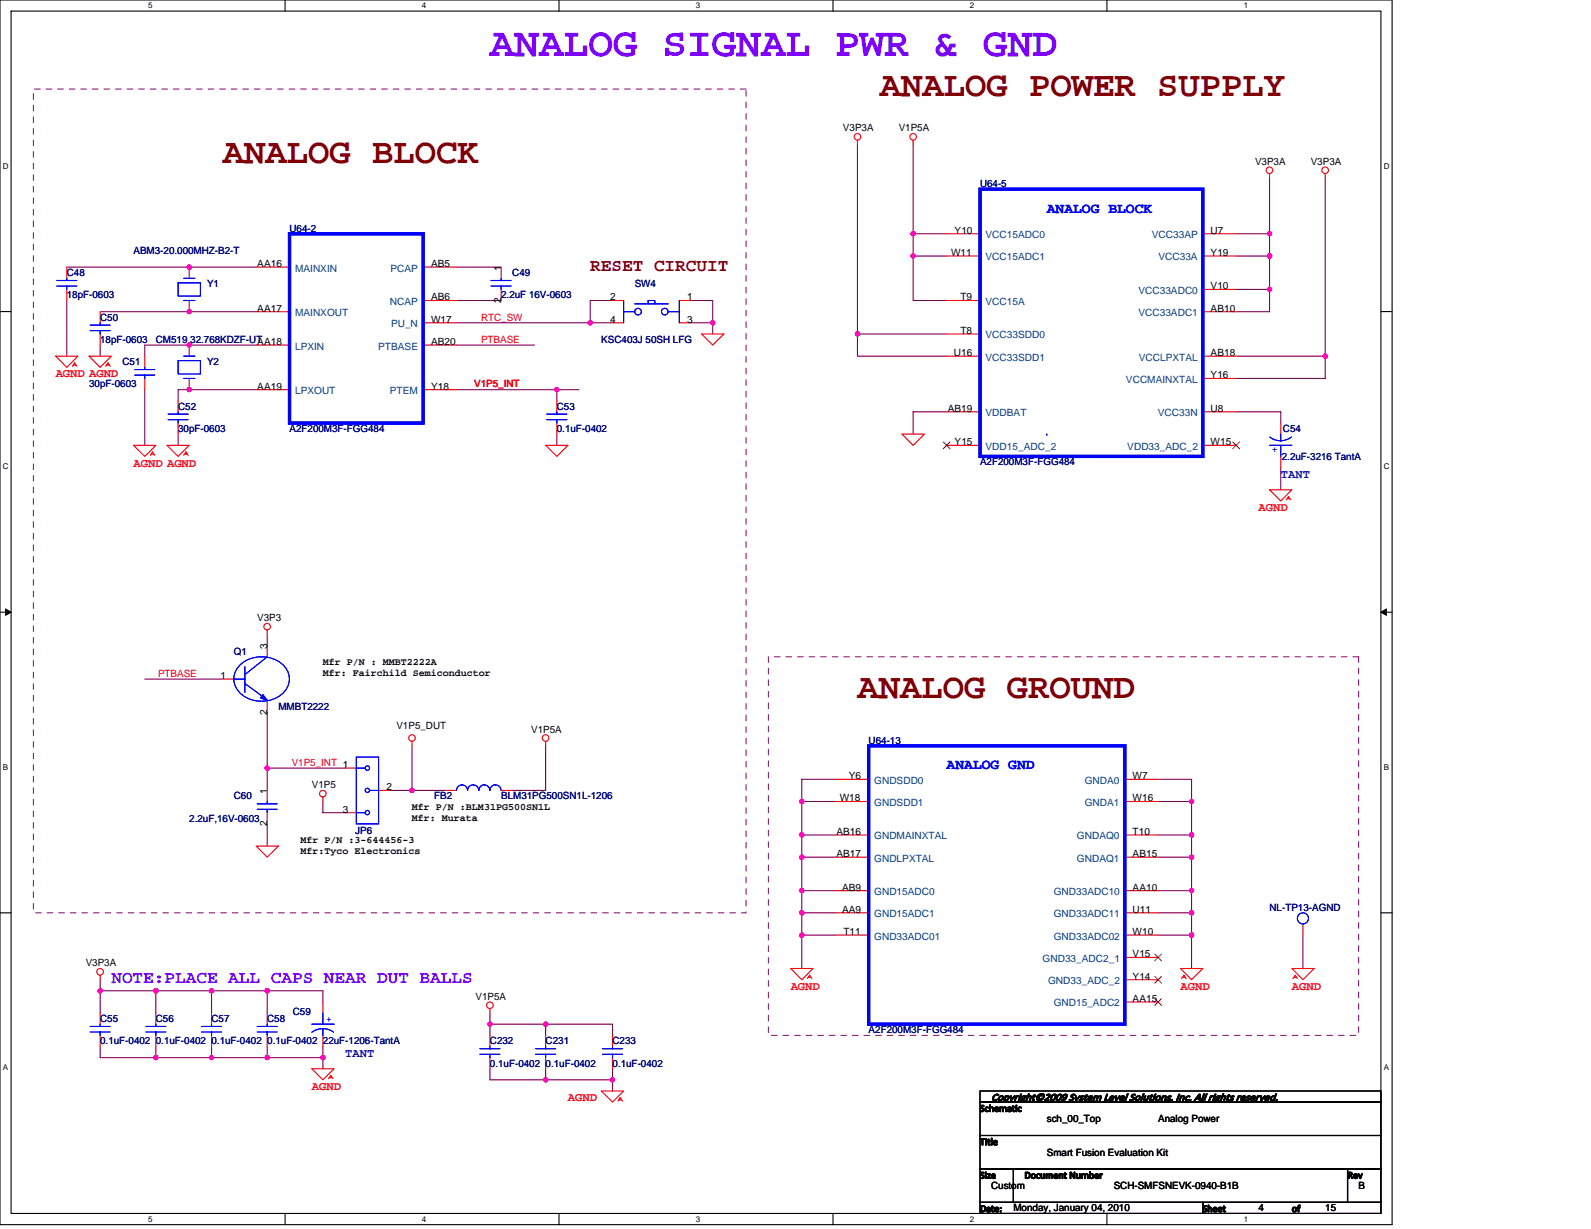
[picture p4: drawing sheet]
<svg xmlns="http://www.w3.org/2000/svg" width="279mm" height="216mm" viewBox="0 0 279 216" stroke-linecap="round" stroke-linejoin="round" font-family="sans-serif">
<path d="M0 0h244.5v215.1h-244.5zM1.9 1.9h240.6v211.3h-240.6z" fill="none" stroke="#000" stroke-width=".19"/>
<g fill="#fff">
<path d="M26 .2h.8v1.6h-.8z"/>
<path d="M26 213.4h.8v1.5h-.8z"/>
</g>
<path d="M50.1 0v1.9M50.1 213.2v1.9" fill="none" stroke="#000" stroke-width=".19"/>
<g fill="#fff">
<path d="M74.1 .2h.8v1.6h-.8z"/>
<path d="M74.1 213.4h.8v1.5h-.8z"/>
</g>
<path d="M98.2 0v1.9M98.2 213.2v1.9" fill="none" stroke="#000" stroke-width=".19"/>
<g fill="#fff">
<path d="M122.2 .2h.8v1.6h-.8z"/>
<path d="M122.2 213.4h.8v1.5h-.8z"/>
</g>
<path d="M146.3 0v1.9M146.3 213.2v1.9" fill="none" stroke="#000" stroke-width=".19"/>
<g fill="#fff">
<path d="M170.3 .2h.8v1.6h-.8z"/>
<path d="M170.3 213.4h.8v1.5h-.8z"/>
</g>
<path d="M194.4 0v1.9M194.4 213.2v1.9" fill="none" stroke="#000" stroke-width=".19"/>
<g fill="#fff">
<path d="M218.4 .2h.8v1.6h-.8z"/>
<path d="M218.4 213.4h.8v1.5h-.8z"/>
<path d="M.5 28.3h1v1.6h-1z"/>
<path d="M243 28.3h1v1.6h-1z"/>
<path d="M.5 81.1h1v1.6h-1z"/>
<path d="M243 81.1h1v1.6h-1z"/>
</g>
<path d="M0 54.7h1.9M242.5 54.7h2" fill="none" stroke="#000" stroke-width=".19"/>
<g fill="#fff">
<path d="M.5 133.9h.9v1.6h-.9z"/>
<path d="M243 133.9h.9v1.6h-.9z"/>
</g>
<path d="M0 107.5h1.9M242.5 107.5h2" fill="none" stroke="#000" stroke-width=".19"/>
<path d="M1 107l.9 .5-.9 .6zM242.5 107.5l1-.5v1.1z" fill="#000" stroke="#000" stroke-width=".18"/>
<g fill="#fff">
<path d="M.5 186.8h.9v1.5h-.9z"/>
<path d="M243 186.8h.9v1.5h-.9z"/>
</g>
<path d="M0 160.4h1.9M242.5 160.4h2M172.1 193.6h70.4v5.9h-70.4zM172.1 199.5h70.4v5.9h-70.4zM172.1 191.7h70.4v1.9h-70.4zM172.1 211.2h39.1v2h-39.1zM172.1 205.4h5.9v5.8h-5.9zM178 205.4h58.6v5.8h-58.6zM211.2 211.2h31.3v2h-31.3zM236.6 205.4h5.9v5.8h-5.9z" fill="none" stroke="#000" stroke-width=".19"/>
<g fill="none" stroke="#800040" stroke-width=".19">
<path d="M150.6 25.4v33.3h15.6M160.4 25.4v19.6M222.9 31.3v23.5h-5.8M232.7 31.3v35.2h-15.6M11.7 46.9h33.3M11.7 52.8v9.8M17.6 54.8h27.4M80.2 46.9h7.8M80.2 52.8h7.8M80.2 56.7h27.4M107.6 52.8h-3.9v3.9M121.2 52.8h4v5.9"/>
<path d="M121.2 56.7h4M150.6 58.7v3.9h15.6M160.4 45v7.8h5.8M160.4 41.1h5.8M160.4 45h5.8M217.1 41.1h5.8M217.1 45h5.8M217.1 50.8h5.8M17.6 60.6v2M25.4 68.5v9.7M31.3 76.3v1.9M45 60.6h-19.6v2"/>
<path d="M45 68.5h-13.7v1.9M80.2 60.6h13.7M80.2 68.5h21.5M97.8 68.5v1.9M97.8 76.3v1.9M166.2 72.3h-5.8v4M217.1 72.3h7.8v2M217.1 62.6h15.6M224.9 82.1v3.9M25.4 119.3h13.7M46.9 111.5v1.9M46.9 125.2v13.7"/>
<path d="M46.9 134.9h13.7M68.5 138.9h9.7M72.3 131v7.9M95.8 131v7.9h-5.8M146.7 136.9h-5.9v3.9h5.9M203.4 136.9h5.9v33.2M46.9 144.7v3.9M56.7 140.8v2h3.9M140.8 140.8v5.9h5.9M140.8 146.7v3.9h5.9M140.8 150.6v19.5M140.8 156.5h5.9"/>
<path d="M203.4 140.8h5.9M203.4 156.5h5.9M203.4 146.7h5.9M203.4 150.6h5.9M17.6 174.1h39.1v1.9M17.6 172.1v5.9M27.4 174.1v3.9M37.1 174.1v3.9M46.9 174.1v3.9M86 178v3.9M86 179.9h9.8M95.8 179.9h11.8v2"/>
<path d="M95.8 179.9v2M140.8 160.4h5.9M140.8 164.3h5.9M203.4 160.4h5.9M203.4 164.3h5.9M228.8 164.3v5.8M17.6 183.8v2h39.1M27.4 183.8v2M37.1 183.8v2M46.9 183.8v2M56.7 183.8v3.9M86 187.7v2h9.8"/>
<path d="M95.8 189.7h11.8v2M95.8 187.7v2M107.6 187.7v2"/>
</g>
<g fill="#f0f" stroke="#f0f" stroke-width=".19">
<circle cx="97.8" cy="68.4" r=".38"/>
<circle cx="103.6" cy="56.7" r=".38"/>
<circle cx="125.2" cy="56.7" r=".38"/>
<circle cx="33.2" cy="68.4" r=".38"/>
<circle cx="33.2" cy="60.6" r=".38"/>
<circle cx="72.4" cy="138.8" r=".38"/>
<circle cx="46.9" cy="134.9" r=".38"/>
<circle cx="33.2" cy="54.7" r=".38"/>
<circle cx="33.2" cy="46.9" r=".38"/>
<circle cx="160.4" cy="41.1" r=".38"/>
<circle cx="17.6" cy="174.1" r=".38"/>
<circle cx="160.4" cy="45" r=".38"/>
<circle cx="150.6" cy="58.7" r=".38"/>
<circle cx="222.9" cy="45" r=".38"/>
<circle cx="223" cy="41.1" r=".38"/>
<circle cx="223" cy="50.8" r=".38"/>
<circle cx="27.4" cy="174.1" r=".38"/>
<circle cx="27.4" cy="185.8" r=".38"/>
<circle cx="37.1" cy="185.8" r=".38"/>
<circle cx="46.9" cy="185.8" r=".38"/>
<circle cx="46.9" cy="174.1" r=".38"/>
<circle cx="37.1" cy="174.1" r=".38"/>
<circle cx="140.8" cy="156.4" r=".38"/>
<circle cx="209.3" cy="140.8" r=".38"/>
<circle cx="209.3" cy="156.4" r=".38"/>
<circle cx="140.8" cy="164.3" r=".38"/>
<circle cx="140.8" cy="140.8" r=".38"/>
<circle cx="140.8" cy="150.6" r=".38"/>
<circle cx="140.8" cy="160.4" r=".38"/>
<circle cx="140.8" cy="146.7" r=".38"/>
<circle cx="209.3" cy="164.3" r=".38"/>
<circle cx="209.3" cy="150.6" r=".38"/>
<circle cx="209.3" cy="160.4" r=".38"/>
<circle cx="209.3" cy="146.7" r=".38"/>
<circle cx="56.7" cy="185.8" r=".38"/>
<circle cx="107.5" cy="189.7" r=".38"/>
<circle cx="95.8" cy="189.7" r=".38"/>
<circle cx="95.8" cy="179.9" r=".38"/>
<circle cx="86" cy="179.9" r=".38"/>
<circle cx="232.7" cy="62.6" r=".38"/>
</g>
<g fill="none" stroke="#f00" stroke-width=".19">
<path d="M150.6 24.6v.8M160.4 24.6v.8M222.9 30.5v.8M232.7 30.5v.8M11.7 46.9v2M11.7 50.8v2M17.6 54.8v1.9M17.6 58.7v1.9M33.2 46.9v2M33.2 52.8v2M45 54.8h5.8M45 46.9h5.8"/>
<path d="M74.3 52.8h5.9M74.3 46.9h5.9M74.3 56.7h5.9M88 46.9v2M88 50.8v2M107.6 52.8h1.9M107.6 56.7h1.9M119.3 52.8h1.9M119.3 56.7h1.9M123.2 58.7h3.9l-1.9 1.9zM166.2 41.1h5.9M166.2 45h5.9"/>
<path d="M166.2 52.8h5.9M166.2 58.7h5.9M211.2 41.1h5.9M211.2 45h5.9M211.2 50.8h5.9M211.2 54.8h5.9M9.8 62.6h3.9l-2 1.9zM12.7 64.3l.4-.5 .4 .5M12.9 64.1h.4M15.6 62.6h4l-2 1.9zM18.6 64.3l.4-.5 .3 .5M18.8 64.1h.4"/>
<path d="M23.5 78.2h3.9l-2 2zM25.4 62.6v1.9M25.4 66.5v2M26.4 80l.4-.6 .4 .6M26.6 79.8h.4M29.3 78.2h3.9l-1.9 2zM31.3 70.4v1.9M31.3 74.3v2M32.3 80l.4-.6 .3 .6M32.4 79.8h.5M33.2 60.6v2M33.2 66.5v2"/>
<path d="M45 60.6h5.8M45 68.5h5.8M74.3 60.6h5.9M74.3 68.5h5.9M95.8 78.2h3.9l-1.9 2zM97.8 70.4v1.9M97.8 74.3v2M158.4 76.3h3.9l-1.9 1.9zM166.2 72.3h5.9M166.2 62.6h5.9M166.2 78.2h5.9M211.2 72.3h5.9"/>
<path d="M211.2 62.6h5.9M211.2 66.5h5.9M211.2 78.2h5.9M224.9 74.3v2M222.9 86h4l-2 2zM224.9 80.2v1.9M225.9 87.8l.4-.6 .4 .6M226.1 87.6h.4M39.1 119.3h2M46.9 110.7v.8M46.9 113.4v2M46.9 123.2v2"/>
<path d="M46.9 138.9v1.9M60.6 134.9h2M66.5 138.9h2M72.3 130.2v.8M78.2 138.9h2M88 138.9h2M95.8 130.2v.8M146.7 136.9h5.8M197.5 136.9h5.9M45 148.6h3.9l-2 2zM46.9 142.8v1.9M56.7 140v.8"/>
<path d="M60.6 142.8h2M146.7 140.8h5.8M146.7 156.5h5.8M146.7 146.7h5.8M146.7 150.6h5.8M197.5 140.8h5.9M197.5 156.5h5.9M197.5 146.7h5.9M197.5 150.6h5.9M17.6 171.3v.8M17.6 178v1.9M27.4 178v1.9"/>
<path d="M37.1 178v1.9M46.9 178v1.9M56.7 176v2M86 177.2v.8M138.9 170.1h3.9l-2 2zM141.8 171.9l.4-.6 .4 .6M142 171.7h.4M146.7 160.4h5.8M146.7 164.3h5.8M197.5 160.4h5.9M197.5 164.3h5.9M197.5 176h5.9"/>
<path d="M197.5 172.1h5.9M197.5 168.2h5.9M207.3 170.1h3.9l-1.9 2zM207.5 171.9l.4-.6 .4 .6M207.7 171.7h.4M226.9 170.1h3.9l-2 2zM227.1 171.9l.4-.6 .3 .6M227.2 171.7h.4M228.8 162.3v2M17.6 181.9v1.9M27.4 181.9v1.9M37.1 181.9v1.9"/>
<path d="M46.9 181.9v1.9M54.8 187.7h3.9l-2 2zM56.7 181.9v1.9M57.7 189.5l.4-.6 .4 .6M57.9 189.3h.4M86 181.9v1.9M86 185.8v1.9M95.8 181.9v1.9M95.8 185.8v1.9M105.6 191.7h3.9l-1.9 1.9zM107.6 181.9v1.9M107.6 185.8v1.9"/>
<path d="M108.5 193.4l.4-.6 .4 .6M108.7 193.2h.4"/>
<circle cx="150.6" cy="24" r=".58"/>
<circle cx="160.4" cy="24" r=".58"/>
<circle cx="222.9" cy="29.9" r=".57"/>
<circle cx="232.7" cy="29.9" r=".57"/>
<circle cx="46.9" cy="110.1" r=".57"/>
<circle cx="56.7" cy="139.4" r=".57"/>
<circle cx="72.3" cy="129.6" r=".57"/>
<circle cx="95.8" cy="129.6" r=".57"/>
<circle cx="17.6" cy="170.7" r=".58"/>
<circle cx="86" cy="176.6" r=".57"/>
</g>
<path d="M5.9 15.6h125.1v144.8h-125.1zM134.9 115.4h103.7v66.5h-103.7z" fill="none" stroke="#800080" stroke-width=".18" stroke-dasharray="1 1 1 1 1 1 1 1"/>
<g fill="#00f" stroke="#00f" stroke-width=".19">
<path d="M46.1 122l.8 1-1.1-.4z" fill-rule="evenodd"/>
<path d="M46.1 122l.8 1-1.1-.4z" fill-rule="evenodd"/>
</g>
<g fill="none" stroke="#00f" stroke-width=".19">
<path d="M10 50.2h3.5M10 49.3h3.5M11.7 48.9v.4M11.7 50.2v.6M15.8 58.1h3.5M15.8 57.1h3.5M17.6 56.7v.4M17.6 58.1v.6M31.3 49.7h3.9v2.3h-3.9zM32.3 48.9h1.9M32.3 52.8h1.9M86.2 50.2h3.6"/>
<path d="M86.2 49.3h3.6M88 48.9v.4M88 50.2v.6M109.5 54.8h2M109.5 52.8v3.9M111.5 53.4h5.8M113.8 53.4v-.6h1.2v.6M117.3 54.8h2M119.3 52.8v3.9M23.7 65.9h3.5M23.7 64.9h3.5M25.4 64.5v.4"/>
<path d="M25.4 65.9v.6M29.5 73.7h3.5M29.5 72.7h3.5M31.3 63.4h3.9v2.3h-3.9zM31.3 72.3v.4M31.3 73.7v.6M32.3 62.6h1.9M32.3 66.5h1.9M96 73.7h3.5M96 72.7h3.5M97.8 72.3v.4M97.8 73.7v.6"/>
<path d="M183.8 76.3h.1M222.9 78.2h4M223 76.8l.7 .4 1.2 .2 1.2-.2 .7-.4M224.9 76.3v1.1M224.9 78.2v2M41.1 119.3h1.9M42.2 116.8a5.5 5.5 0 0 1 8.3 1.1 3.6 3.6 0 0 1-2.1 4.8 5.4 5.4 0 0 1-7-2.1 3.3 3.3 0 0 1 .8-3.8zM43 117.1v4.5M46.9 115.4l-3.9 3.1M43 120.1l3 2.1M62.6 133h3.9v11.7h-3.9zM62.6 134.9h1.5"/>
<path d="M64.9 138.9h1.6M80.2 138.8a.96 .96 0 0 1 .9-.9 .96 .96 0 0 1 1 .9M82.1 138.8a.97 .97 0 0 1 1-.9 .97 .97 0 0 1 1 .9 .97 .97 0 0 1 .9-.9 .97 .97 0 0 1 1 .9M86 138.8a.97 .97 0 0 1 1-.9 .97 .97 0 0 1 1 .9M45.2 142.2h3.5M45.2 141.2h3.5M46.9 140.8v.4M46.9 142.2v.6M62.6 142.8h1.5M17.6 179.9v.4M27.4 179.9v.4M37.1 179.9v.4"/>
<path d="M46.9 179.9v.4M54.8 179.9h3.9M56.7 178v1.9M15.8 181.3h3.5M15.8 180.3h3.5M17.6 181.3v.6M25.6 181.3h3.5M25.6 180.3h3.5M27.4 181.3v.6M35.4 181.3h3.5M35.4 180.3h3.5M37.1 181.3v.6"/>
<path d="M45.2 181.3h3.5M45.2 180.3h3.5M46.9 181.3v.6M54.8 181.3a3.2 3.2 0 0 1 3.8 0M56.7 180.7v1.2M84.3 185.2h3.5M84.3 184.2h3.5M86 183.8v.4M86 185.2v.6M94.1 185.2h3.5M94.1 184.2h3.5M95.8 183.8v.4"/>
<path d="M95.8 185.2v.6M105.8 185.2h3.5M105.8 184.2h3.5M107.6 183.8v.4M107.6 185.2v.6"/>
<circle cx="112" cy="54.7" r=".58"/>
<circle cx="116.7" cy="54.7" r=".58"/>
<circle cx="64.5" cy="134.9" r=".38"/>
<circle cx="64.5" cy="138.8" r=".38"/>
<circle cx="64.5" cy="142.7" r=".38"/>
<circle cx="228.8" cy="161.3" r=".98"/>
</g>
<path d="M165.7 77.6l1.2 1.2M166.8 77.6l-1.2 1.2M216.5 77.6l1.2 1.2M217.7 77.6l-1.2 1.2M202.8 175.4l1.2 1.2M202.8 171.5l1.2 1.2M202.8 167.6l1.2 1.2M204 175.4l-1.2 1.2M204 171.5l-1.2 1.2M204 167.6l-1.2 1.2" fill="none" stroke="#804000" stroke-width=".18"/>
<path d="M172.1 33.2h39.1v47h-39.1zM50.8 41.1h23.5v33.2h-23.5zM152.5 131h45v48.9h-45z" fill="none" stroke="#00f" stroke-width=".57"/>
<text font-size="7.2" fill="#8000ff" x="86" y="9.9">ANALOG SIGNAL PWR &amp; GND</text>
<g font-size="6.2" fill="#800000">
<text x="154.5" y="16.9">ANALOG POWER SUPPLY</text>
<text x="39.1" y="28.7">ANALOG BLOCK</text>
<text x="150.6" y="122.6">ANALOG GROUND</text>
</g>
<text font-size="3.1" fill="#800000" x="103.7" y="47.6">RESET CIRCUIT</text>
<text font-size="3.1" fill="#8000ff" x="19.6" y="172.7">NOTE:PLACE ALL CAPS NEAR DUT BALLS</text>
<g font-size="2.5" fill="#00f">
<text x="183.8" y="37.3">ANALOG BLOCK</text>
<text x="166.2" y="135.1">ANALOG GND</text>
</g>
<g font-size="2.1" fill="#f00">
<text x="9.8" y="66.3">AGND AGND</text>
<text x="23.5" y="82">AGND AGND</text>
<text x="221" y="89.8">AGND</text>
<text x="138.9" y="173.9">AGND</text>
<text x="207.3" y="173.9">AGND</text>
<text x="226.9" y="173.9">AGND</text>
<text x="54.8" y="191.5">AGND</text>
<text x="99.7" y="193.4">AGND</text>
</g>
<g font-size="2.1" fill="#0000a0">
<text x="224.9" y="83.9">TANT</text>
<text x="60.6" y="185.6">TANT</text>
</g>
<text font-size="1.9" x="174.1" y="193.3">Copyright©2009 System Level Solutions, Inc. All rights reserved.</text>
<g font-size="1.8">
<text x="148" y="23.1">V3P3A</text>
<text x="157.8" y="23.1">V1P5A</text>
<text x="220.4" y="28.9">V3P3A</text>
<text x="230.2" y="28.9">V3P3A</text>
<text x="167.6" y="41">Y10</text>
<text x="212.6" y="41">U7</text>
<text x="45.2" y="46.9">AA16</text>
<text x="75.7" y="46.9">AB5</text>
<text x="88" y="47.5" transform="rotate(-90 88 47.5)">1</text>
<text x="167" y="45">W11</text>
<text x="212.6" y="45">Y19</text>
<text x="75.7" y="52.8">AB6</text>
<text x="88" y="53.2" transform="rotate(-90 88 53.2)">2</text>
<text x="107.2" y="52.8">2</text>
<text x="120.7" y="52.8">1</text>
<text x="168.7" y="52.8">T9</text>
<text x="212.6" y="50.8">V10</text>
<text x="45.2" y="54.7">AA17</text>
<text x="75.7" y="56.7">W17</text>
<text x="107.2" y="56.7">4</text>
<text x="120.7" y="56.7">3</text>
<text x="168.7" y="58.7">T8</text>
<text x="212.6" y="54.7">AB10</text>
<text x="45.2" y="60.6">AA18</text>
<text x="75.7" y="60.6">AB20</text>
<text x="167.5" y="62.5">U16</text>
<text x="212.6" y="62.5">AB18</text>
<text x="45.2" y="68.4">AA19</text>
<text x="75.7" y="68.4">Y18</text>
<text x="212.6" y="66.5">Y16</text>
<text x="166.5" y="72.3">AB19</text>
<text x="212.6" y="72.3">U8</text>
<text x="167.6" y="78.2">Y15</text>
<text x="212.6" y="78.2">W15</text>
<text x="45.2" y="109.1">V3P3</text>
<text x="38.7" y="119.3">1</text>
<text x="46.9" y="114" transform="rotate(-90 46.9 114)">3</text>
<text x="56.7" y="116.8">Mfr P/N : MMBT2222A</text>
<text x="56.7" y="118.7">Mfr: Fairchild Semiconductor</text>
<text x="46.9" y="125.6" transform="rotate(-90 46.9 125.6)">2</text>
<text x="69.6" y="128.1">V1P5_DUT</text>
<text x="93.3" y="128.7">V1P5A</text>
<text x="149.1" y="136.9">Y6</text>
<text x="198.9" y="136.9">W7</text>
<text x="46.9" y="139.4" transform="rotate(-90 46.9 139.4)">1</text>
<text x="54.8" y="138.5">V1P5</text>
<text x="60.2" y="142.7">3</text>
<text x="67.9" y="138.8">2</text>
<text x="72.3" y="142.2">Mfr P/N :BLM31PG500SN1L</text>
<text x="147.5" y="140.8">W18</text>
<text x="198.9" y="140.8">W16</text>
<text x="46.9" y="145.1" transform="rotate(-90 46.9 145.1)">2</text>
<text x="52.8" y="148.1">Mfr P/N :3-644456-3</text>
<text x="72.3" y="144.2">Mfr: Murata</text>
<text x="146.9" y="146.7">AB16</text>
<text x="198.9" y="146.7">T10</text>
<text x="52.8" y="150.1">Mfr:Tyco Electronics</text>
<text x="146.9" y="150.6">AB17</text>
<text x="198.9" y="150.6">AB15</text>
<text x="147.9" y="156.4">AB9</text>
<text x="147.9" y="160.3">AA9</text>
<text x="198.9" y="156.4">AA10</text>
<text x="198.9" y="160.3">U11</text>
<text x="148.1" y="164.3">T11</text>
<text x="198.9" y="164.3">W10</text>
<text x="15" y="169.8">V3P3A</text>
<text x="198.9" y="168.2">V15</text>
<text x="198.9" y="172.1">Y14</text>
<text x="83.5" y="175.6">V1P5A</text>
<text x="198.9" y="176">AA15</text>
<text x="172.1" y="195.3">Schematic</text>
<text x="183.8" y="197.1">sch_00_Top</text>
<text x="203.4" y="197.1">Analog Power</text>
<text x="172.1" y="201.1">Title</text>
<text x="183.8" y="203">Smart Fusion Evaluation Kit</text>
<text x="172.1" y="207">Size</text>
<text x="174.1" y="208.9">Custom</text>
<text x="179.9" y="207">Document Number</text>
<text x="195.6" y="208.9">SCH-SMFSNEVK-0940-B1B</text>
<text x="236.6" y="207">Rev</text>
<text x="238.6" y="208.9">B</text>
<text x="172.1" y="212.9">Date:</text>
<text x="178" y="212.8">Monday, January 04, 2010</text>
<text x="211.2" y="212.9">Sheet</text>
<text x="221" y="212.8">4</text>
<text x="226.9" y="212.9">of</text>
<text x="232.7" y="212.8">15</text>
</g>
<g font-size="1.8" fill="#000080">
<text x="172.1" y="32.9">U64-5</text>
<text x="50.8" y="40.7">U64-2</text>
<text x="23.5" y="44.6">ABM3-20.000MHZ-B2-T</text>
<text x="11.7" y="48.5">C48</text>
<text x="11.7" y="52.4">18pF-0603</text>
<text x="36.4" y="50.5">Y1</text>
<text x="88" y="52.4">2.2uF 16V-0603</text>
<text x="90" y="48.5">C49</text>
<text x="111.5" y="50.5">SW4</text>
<text x="17.6" y="56.3">C50</text>
<text x="17.6" y="60.2">18pF-0603</text>
<text x="21.5" y="64.1">C51</text>
<text x="27.4" y="60.2">CM519 32.768KDZF-UT</text>
<text x="36.4" y="64.1">Y2</text>
<text x="105.6" y="60.2">KSC403J 50SH LFG</text>
<text x="15.6" y="68.1">30pF-0603</text>
<text x="31.3" y="72">C52</text>
<text x="97.8" y="72">C53</text>
<text x="31.3" y="75.9">30pF-0603</text>
<text x="50.8" y="75.9">A2F200M3F-FGG484</text>
<text x="97.8" y="75.9">0.1uF-0402</text>
<text x="225.3" y="75.9">C54</text>
<text x="172.1" y="81.7">A2F200M3F-FGG484</text>
<text x="225.1" y="80.8">2.2uF-3216 TantA</text>
<text x="41.1" y="115">Q1</text>
<text x="48.9" y="124.8">MMBT2222</text>
<text x="152.5" y="130.6">U64-13</text>
<text x="41.1" y="140.4">C60</text>
<text x="76.3" y="140.4">FB2</text>
<text x="88" y="140.4">BLM31PG500SN1L-1206</text>
<text x="33.2" y="144.3">2.2uF,16V-0603</text>
<text x="62.4" y="146.5">JP6</text>
<text x="222.9" y="160">NL-TP13-AGND</text>
<text x="17.6" y="179.5">C55</text>
<text x="27.4" y="179.5">C56</text>
<text x="37.1" y="179.5">C57</text>
<text x="46.9" y="179.5">C58</text>
<text x="51.4" y="178.4">C59</text>
<text x="17.6" y="183.5">0.1uF-0402</text>
<text x="27.4" y="183.5">0.1uF-0402</text>
<text x="37.1" y="183.5">0.1uF-0402</text>
<text x="46.9" y="183.5">0.1uF-0402</text>
<text x="56.7" y="183.5">22uF-1206-TantA</text>
<text x="86" y="183.5">C232</text>
<text x="95.8" y="183.5">C231</text>
<text x="107.6" y="183.5">C233</text>
<text x="152.5" y="181.5">A2F200M3F-FGG484</text>
<text x="86" y="187.4">0.1uF-0402</text>
<text x="95.8" y="187.4">0.1uF-0402</text>
<text x="107.6" y="187.4">0.1uF-0402</text>
</g>
<g font-size="1.8" fill="#004080">
<text x="173.1" y="41.8">VCC15ADC0</text>
<text x="202.3" y="41.8">VCC33AP</text>
<text x="51.8" y="47.7">MAINXIN</text>
<text x="68.6" y="47.7">PCAP</text>
<text x="173.1" y="45.8">VCC15ADC1</text>
<text x="203.4" y="45.8">VCC33A</text>
<text x="68.5" y="53.6">NCAP</text>
<text x="173.1" y="53.6">VCC15A</text>
<text x="199.9" y="51.6">VCC33ADC0</text>
<text x="51.8" y="55.5">MAINXOUT</text>
<text x="68.7" y="57.5">PU_N</text>
<text x="173.1" y="59.5">VCC33SDD0</text>
<text x="199.9" y="55.5">VCC33ADC1</text>
<text x="51.8" y="61.4">LPXIN</text>
<text x="66.4" y="61.4">PTBASE</text>
<text x="173.1" y="63.4">VCC33SDD1</text>
<text x="200" y="63.4">VCCLPXTAL</text>
<text x="51.8" y="69.2">LPXOUT</text>
<text x="68.5" y="69.2">PTEM</text>
<text x="197.7" y="67.3">VCCMAINXTAL</text>
<text x="173.1" y="73.1">VDDBAT</text>
<text x="203.3" y="73.1">VCC33N</text>
<text x="173.1" y="79">VDD15_ADC_2</text>
<text x="198" y="79">VDD33_ADC_2</text>
<text x="153.5" y="137.7">GNDSDD0</text>
<text x="190.5" y="137.7">GNDA0</text>
<text x="153.5" y="141.6">GNDSDD1</text>
<text x="190.5" y="141.6">GNDA1</text>
<text x="153.5" y="147.5">GNDMAINXTAL</text>
<text x="189.1" y="147.5">GNDAQ0</text>
<text x="153.5" y="151.4">GNDLPXTAL</text>
<text x="189.1" y="151.4">GNDAQ1</text>
<text x="153.5" y="157.2">GND15ADC0</text>
<text x="153.5" y="161.1">GND15ADC1</text>
<text x="185" y="157.2">GND33ADC10</text>
<text x="185" y="161.1">GND33ADC11</text>
<text x="153.5" y="165.1">GND33ADC01</text>
<text x="185" y="165.1">GND33ADC02</text>
<text x="183.1" y="169">GND33_ADC2_1</text>
<text x="184.1" y="172.9">GND33_ADC_2</text>
<text x="185" y="176.8">GND15_ADC2</text>
</g>
<g font-size="1.8" fill="#f00">
<text x="84.5" y="56.3">RTC_SW</text>
<text x="84.5" y="60.2">PTBASE</text>
<text x="83.3" y="68.1">V1P5_INT</text>
<text x="27.7" y="118.9">PTBASE</text>
<text x="51.2" y="134.6">V1P5_INT 1</text>
</g>
<g font-size="1.8" fill="#00f">
<text x="224.3" y="78.5" transform="rotate(180 224.3 78.5)">+</text>
<text x="57.3" y="179.5">+</text>
</g>
<g font-size="1.4">
<text x="26" y="1.5">5</text>
<text x="74.1" y="1.5">4</text>
<text x="122.2" y="1.5">3</text>
<text x="170.3" y="1.5">2</text>
<text x="218.4" y="1.5">1</text>
<text x=".5" y="29.6">D</text>
<text x="243" y="29.6">D</text>
<text x=".5" y="82.4">C</text>
<text x="243" y="82.4">C</text>
<text x=".5" y="135.2">B</text>
<text x="243" y="135.2">B</text>
<text x=".5" y="188">A</text>
<text x="243" y="188">A</text>
<text x="26" y="214.6">5</text>
<text x="74.1" y="214.6">4</text>
<text x="122.2" y="214.6">3</text>
<text x="170.3" y="214.6">2</text>
<text x="218.4" y="214.6">1</text>
</g>
</svg>
